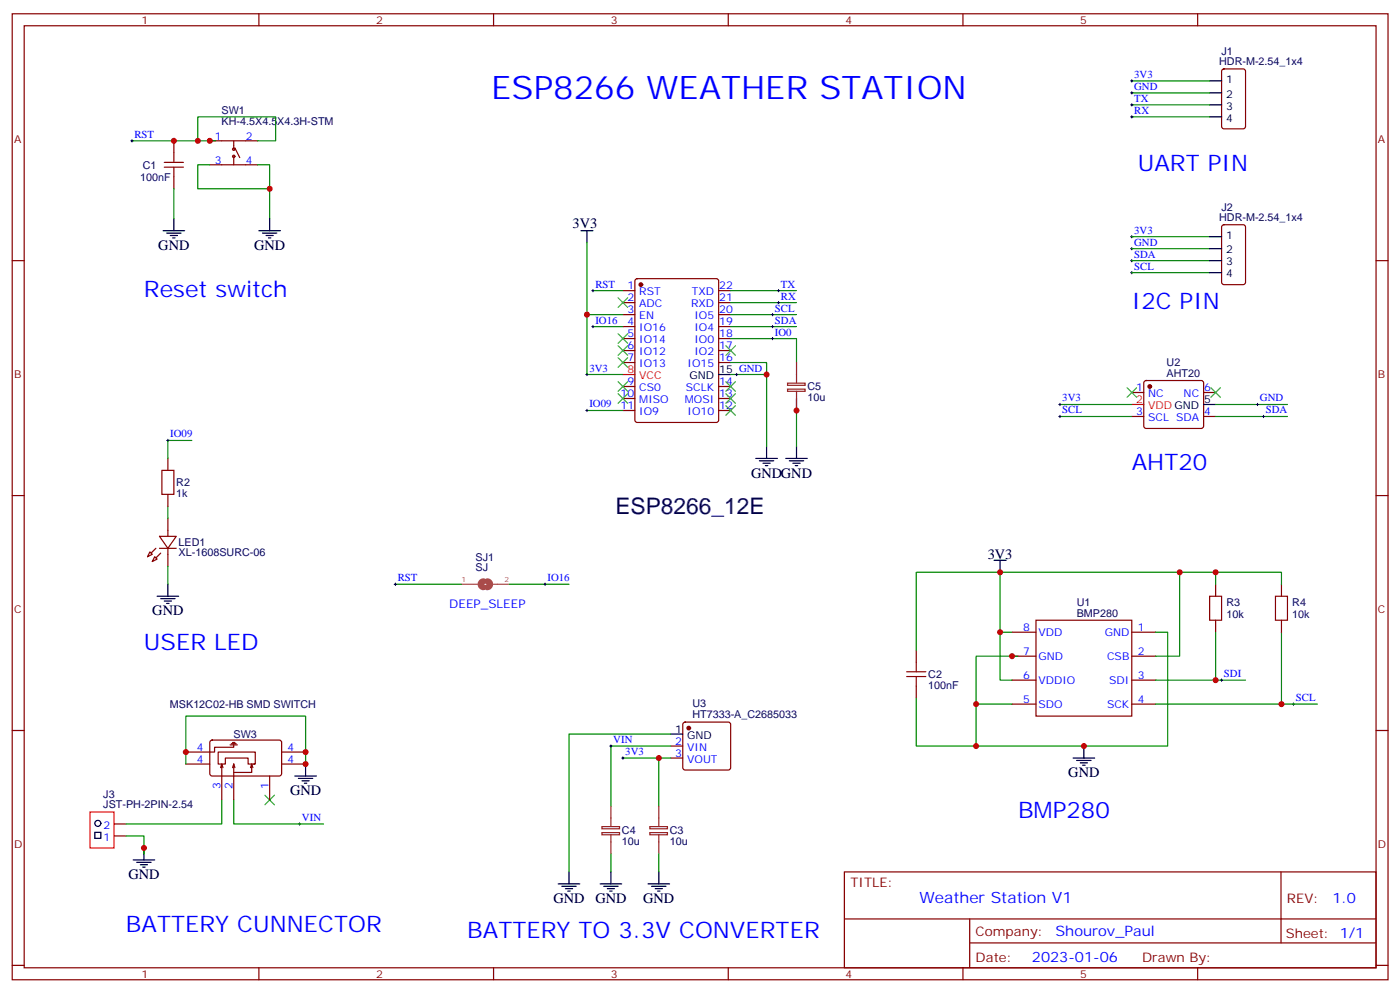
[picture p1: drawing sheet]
<svg xmlns="http://www.w3.org/2000/svg" width="412mm" height="292mm" viewBox="0 0 412 292" stroke-linecap="round" stroke-linejoin="round" font-family="sans-serif">
<g fill="none" stroke="#870000" stroke-width=".35">
<path d="M3.6 4.1h405.3v284.3h-405.3zM7.1 7.6h398.3v277.3h-398.3zM76.3 4.1v3.5M145.4 4.1v3.5M214.6 4.1v3.5M283.7 4.1v3.5M352.8 4.1v3.5M360.1 20.5l.5-.2h5.7l.6 .4 .1 16.5-.5 .7h-5.9l-.6-.4-.1-16.5zM51.2 41.5v3.5M51.2 52v3.6M61.8 41.5h14.1M61.8 48.5h14.1"/>
<path d="M68.9 41.5v2.4M68.9 46v2.5M69.2 43.6l1.4 2.8M3.6 76.7h3.5M360.1 66.4l.5-.3h5.7l.6 .5 .1 16.5-.5 .6-5.9 .1-.6-.5-.1-16.4zM405.4 76.7h3.5M183.5 85.5h3.5M183.5 89.1h3.5M183.5 92.6h3.5M183.5 96.1h3.5M183.5 99.7h3.5M187.3 82.2l.4-.2h23.3l.7 .5v41.1l-.4 .7-23.6 .1-.6-.5-.1-41.2z"/>
<path d="M211.7 85.5h3.6M211.7 89.1h3.6M211.7 92.6h3.6M211.7 96.1h3.6M211.7 99.7h3.6M183.5 103.2h3.5M183.5 106.7h3.5M183.5 113.8h3.5M183.5 117.3h3.5M211.7 103.2h3.6M211.7 106.7h3.6M211.7 113.8h3.6"/>
<path d="M211.7 117.3h3.6M333.4 115.5h3.6M337.2 112.2l.5-.2h16.2l.5 .2 .2 .5v12.7l-.2 .5-.5 .2h-16.2l-.5-.2-.2-.5v-12.7zM354.6 115.5h3.5M49.5 134.9v3.6M183.5 120.8h3.5M211.7 120.8h3.6M333.4 122.6h3.6M354.6 122.6h3.5M3.6 145.9h3.5M47 157.9h4.9l-2.4 3.5zM49.5 145.5v3.5"/>
<path d="M49.5 152.6v5.3M405.4 145.9h3.5M44.2 162.5l.7 .7-1.4 .7zM45.6 163.9l.7 .7-1.4 .7zM45.9 161.4l-1.4 1.4M47 161.4h4.9M47.3 162.8l-1.4 1.4M49.5 161.4v5.3M358.1 172v3.5M377.5 172v3.5M269.9 191.4v3.5M298.2 186.1h7"/>
<path d="M298.2 193.1h7M305.2 182.6h28.2v28.2h-28.2zM333.4 186.1h7.1M333.4 193.1h7.1M358.1 182.6v3.5M377.5 182.6v3.5M3.6 215h3.5M62 218l.5-.2 20 .1 .5 .6-.1 9.5-.6 .4h-20.1l-.4-.7v-9.2zM67.8 219.3h2.1M68.2 218.9h1.4M68.5 218.5h.7M68.9 219.3v.7h-5.7v1.4h-8.4"/>
<path d="M197.6 219.6h3.6M201.4 212.8l.5-.3h12.7l.5 .3 .2 .5v12.7l-.3 .5-.4 .2h-12.7l-.5-.3-.2-.4v-12.7zM269.9 202v3.5M298.2 200.2h7M298.2 207.3h7M333.4 200.2h7.1M333.4 207.3h7.1M405.4 215h3.5M54.8 224.9h7M64.3 221.4h10.9v3.5h-2.1v-1.8h-6.7v1.8h-2.1zM65 226l.3-1.1v10.6M65.3 224.9l.4 1.1"/>
<path d="M68.9 224.9v10.6M68.9 224.9l-.4 1.1M68.9 224.9l.3 1.1M73.8 226l.4-1.1v2.5h-5.3M74.2 224.9l.3 1.1M79.4 228.4v7.1M83 224.9h7M83 221.4h7M197.6 223.1h3.6M33.6 246.1h3.5M33.6 242.5h3.5M248.8 256.6h156.6v28.3h-156.6z"/>
<path d="M377.4 256.7v20.8M248.8 270.5h156.5M285.7 277.5h119.6M285.7 270.5v14.1M3.6 284.2h3.5M76.3 284.9v3.5M145.4 284.9v3.5M214.6 284.9v3.5M283.7 284.9v3.5M352.8 284.9v3.5M405.4 284.2h3.5"/>
<circle cx="68.9" cy="46" r=".35"/>
<circle cx="68.9" cy="43.9" r=".35"/>
</g>
<g fill="#870000" stroke="#870000" stroke-width=".35">
<circle cx="188.8" cy="83.8" r=".53"/>
<circle cx="338.7" cy="113.8" r=".53"/>
<circle cx="202.9" cy="214.3" r=".53"/>
</g>
<path d="M183.5 110.2h3.5M333.4 119.1h3.6M26.5 239h7.1v10.6h-7.1z" fill="none" stroke="#f00" stroke-width=".35"/>
<g fill="none" stroke="#000" stroke-width=".35">
<path d="M356.4 23.8h3.5M356.4 27.3h3.5M356.4 30.9h3.5M356.4 34.4h3.5M48 67.9h6.4M49.1 68.6h4.2M50.2 69.3h2.1M50.9 70h.7M51.2 64.4v3.5M76.3 67.9h6.3M77.3 68.6h4.3M78.4 69.3h2.1"/>
<path d="M79.1 70h.7M79.4 64.4v3.5M171.2 67.9h3.5M172.9 67.9v3.5M356.4 69.7h3.5M356.4 73.2h3.5M356.4 76.7h3.5M356.4 80.3h3.5M211.7 110.2h3.6M354.6 119.1h3.5M222.7 134.9h6.3M223.7 135.6h4.3"/>
<path d="M224.8 136.3h2.1M225.5 137.1h.7M225.8 131.4v3.5M231.5 134.9h6.3M232.6 135.6h4.2M233.6 136.3h2.1M234.3 137.1h.7M234.7 131.4v3.5M46.3 175.5h6.3M47.3 176.2h4.3M48.4 176.9h2.1M49.1 177.6h.7"/>
<path d="M49.5 172v3.5M292.9 164.9h3.5M294.6 164.9v3.6M197.6 216.1h3.6M319.3 219.6v3.5M86.9 228.4h6.3M87.9 229.1h4.2M89 229.8h2.1M89.7 230.5h.7M90 224.9v3.5M316.2 223.1h6.3M317.2 223.8h4.3"/>
<path d="M318.3 224.5h2.1M319 225.2h.7M27.9 245h1.8v1.8h-1.8zM39.2 253.1h6.4M40.3 253.8h4.2M41.3 254.5h2.2M42.1 255.2h.7M42.4 249.6v3.5M167.6 256.6v3.6M180 256.6v3.6M194.1 256.6v3.6M164.5 260.2h6.3"/>
<path d="M165.5 260.9h4.3M166.6 261.6h2.1M167.3 262.3h.7M176.8 260.2h6.4M177.9 260.9h4.2M178.9 261.6h2.1M179.6 262.3h.7M190.9 260.2h6.4M192 260.9h4.2M193 261.6h2.2M193.7 262.3h.8"/>
<circle cx="28.8" cy="242.4" r=".88"/>
</g>
<g fill="none" stroke="#008700" stroke-width=".35">
<path d="M333.4 23.8h23M333.4 27.3h23M333.4 30.9h23M333.4 34.4h23M38.9 41.5h24.7M51.2 55.6v8.8M58.3 41.5v-7.1h22.9v7.1h-5.3M61.8 48.5h-3.5v7.1h21.1M75.9 48.5h3.5v15.9M172.9 71.4v38.8h10.6M333.4 76.7h23M333.4 73.2h23"/>
<path d="M333.4 69.7h23M172.9 92.6h10.6M174.7 85.5h8.8M174.7 96.1h8.8M215.3 99.7h19.4v7M215.3 92.6h19.4M215.3 85.5h19.4M215.3 89.1h19.4M215.3 96.1h19.4M333.4 80.3h23M215.3 110.2h10.5v21.2M215.3 106.7h10.5v3.5"/>
<path d="M234.7 117.3v14.1M312.3 119.1h21.1M358.1 119.1h21.2M56.5 129.6h-7v5.3M172.9 120.8h10.6M312.3 122.6h21.1M358.1 122.6h21.2M49.5 149v3.6M49.5 166.7v5.3M116.5 172h19.4M150 172h17.6M294.6 168.5h-24.7v22.9"/>
<path d="M347.6 168.5h29.9v3.5M358.1 168.5v3.5M294.6 186.1v-17.6h53v24.6h-7.1M298.2 186.1h-3.6v14.1h3.6M299.9 193.1h-12.3v14.2h10.6M340.5 186.1h3.5v33.5h-56.4v-12.3M358.1 186.1v14.1M377.5 186.1v21.2h-37M197.6 216.1h-30v40.5M197.6 219.6h-17.6v17.6M269.9 205.5v14.1h17.7M340.5 200.2h26.5"/>
<path d="M377.5 207.3h10.6M54.8 224.9v-14.1h35.2v14.1M65.3 235.5v7h-28.2M68.9 235.5v7h26.4M183.5 223.1h14.1M194.1 223.1v14.1M37.1 246.1h5.3v5.3M180 251.4v5.2M194.1 251.4v5.2"/>
</g>
<g fill="none" stroke="#000" stroke-width=".29">
<path d="M333.1 23.8h.7M333.1 27.3h.7M333.1 30.9h.7M333.1 34.4h.7M333.4 23.5v.7M333.4 27v.7M333.4 30.5v.7M333.4 34v.7M38.5 41.5h.7M38.9 41.1v.7M333.1 76.7h.7M333.1 73.2h.7"/>
<path d="M333.1 69.7h.7M333.4 69.3v.7M333.4 72.8v.8M333.4 76.4v.7M333.4 79.9v.7M174.3 85.5h.7M174.3 96.1h.7M174.7 85.2v.7M174.7 95.8v.7M227.3 92.6h.7M227.3 96.1h.7M227.3 99.7h.7"/>
<path d="M227.6 92.3v.7M227.6 95.8v.7M227.6 99.3v.7M229 85.5h.7M229 89.1h.7M229.4 85.2v.7M229.4 88.7v.7M333.1 80.3h.7M172.6 110.2h.7M172.9 109.9v.7M216.7 110.2h.7M217 109.9v.7"/>
<path d="M311.9 119.1h.7M312.3 118.7v.7M370.1 119.1h.7M370.5 118.7v.7M49.1 129.6h.7M49.5 129.3v.7M172.6 120.8h.7M172.9 120.5v.7M311.9 122.6h.7M312.3 122.2v.7M371.9 122.6h.7M372.3 122.2v.7"/>
<path d="M116.1 172h.7M116.5 171.6v.7M160.2 172h.7M160.6 171.6v.7M359.9 199.8v.8M179.6 219.6h.7M180 219.3v.7M359.6 200.2h.7M380.7 207.3h.7M381.1 206.9v.7M183.2 223.1h.7M183.5 222.8v.7"/>
<path d="M87.9 242.5h.7M88.3 242.2v.7"/>
</g>
<path d="M48.4 49.2h5.6M48.4 47.8h5.6M51.2 45v2.8M51.2 49.2v2.8M47.7 138.5h3.5v7h-3.5zM356.4 175.5h3.5v7.1h-3.5zM375.8 175.5h3.5v7.1h-3.5zM267.1 199.1h5.7M267.1 197.7h5.7M269.9 194.9v2.8M269.9 199.1v2.9" fill="none" stroke="#a10000" stroke-width=".35"/>
<path d="M142.5 171.1a.88 .88 0 0 0-.9 .9 .88 .88 0 0 0 .9 .9M143.5 171.1a.88 .88 0 0 1 .9 .9 .88 .88 0 0 1-.9 .9" fill="none" stroke="#a64a4a" stroke-width="1.8"/>
<path d="M135.9 172h3.5M139.5 172h1.2M145.3 172h4.7" fill="none" stroke="#a64a4a" stroke-width=".35"/>
<g fill="none" stroke="#3c3" stroke-width=".35">
<path d="M182.1 98.2l2.8 2.9M182.1 87.7l2.8 2.8M184.9 98.2l-2.8 2.9M184.9 87.7l-2.8 2.8M182.1 115.9l2.8 2.8M182.1 105.3l2.8 2.8M182.1 101.8l2.8 2.8M182.1 112.4l2.8 2.8M184.9 115.9l-2.8 2.8M184.9 105.3l-2.8 2.8M184.9 101.8l-2.8 2.8M184.9 112.4l-2.8 2.8"/>
<path d="M213.9 119.4l2.8 2.8M213.9 115.9l2.8 2.8M213.9 112.4l2.8 2.8M213.9 101.8l2.8 2.8M216.7 119.4l-2.8 2.8M216.7 115.9l-2.8 2.8M216.7 112.4l-2.8 2.8M216.7 101.8l-2.8 2.8M332 114.1l2.9 2.8M334.9 114.1l-2.9 2.8M356.7 114.1l2.9 2.8M359.6 114.1l-2.9 2.8"/>
<path d="M78 234.1l2.9 2.8M80.9 234.1l-2.9 2.8"/>
</g>
<path d="M232 112.8h5.2v.6h-5.2zM232 114.5h5.2v.7h-5.2zM234.7 106.7v6M234.7 115.2v5.6M180 237.2v6M194.1 237.2v6M177.3 243.3h5.2v.6h-5.2zM177.3 245.1h5.2v.6h-5.2zM180 245.7v5.7M191.5 243.3h5.1v.6h-5.1zM191.5 245.1h5.1v.6h-5.1zM194.1 245.7v5.7" fill="none" stroke="#8c2424" stroke-width=".35"/>
<g fill="#c00">
<circle cx="225.8" cy="110.2" r=".88"/>
<circle cx="61.8" cy="41.5" r=".88"/>
<circle cx="51.2" cy="41.5" r=".88"/>
<circle cx="294.6" cy="186.1" r=".88"/>
<circle cx="298.2" cy="193.1" r=".88"/>
<circle cx="287.6" cy="207.3" r=".88"/>
<circle cx="319.3" cy="219.6" r=".88"/>
<circle cx="294.6" cy="168.5" r=".88"/>
<circle cx="287.6" cy="219.6" r=".88"/>
<circle cx="358.1" cy="200.2" r=".88"/>
<circle cx="377.5" cy="207.3" r=".88"/>
<circle cx="347.6" cy="168.5" r=".88"/>
<circle cx="358.1" cy="168.5" r=".88"/>
<circle cx="194.1" cy="223.1" r=".88"/>
<circle cx="172.9" cy="92.6" r=".88"/>
<circle cx="58.3" cy="41.5" r=".88"/>
<circle cx="79.4" cy="55.6" r=".88"/>
<circle cx="90" cy="224.9" r=".88"/>
<circle cx="90" cy="221.4" r=".88"/>
<circle cx="54.8" cy="221.4" r=".88"/>
<circle cx="42.4" cy="249.6" r=".88"/>
<circle cx="234.7" cy="120.8" r=".88"/>
</g>
<text font-size="9.5" fill="#00f" x="144.7" y="29.1">ESP8266 WEATHER STATION</text>
<g font-size="6.7" fill="#00f">
<text x="335.2" y="50.3">UART PIN</text>
<text x="42.4" y="87.3">Reset switch</text>
<text x="333.4" y="90.8">I2C PIN</text>
<text x="333.4" y="138.5">AHT20</text>
<text x="42.4" y="191.4">USER LED</text>
<text x="299.9" y="240.8">BMP280</text>
<text x="37.1" y="274.3">BATTERY CUNNECTOR</text>
<text x="137.7" y="276">BATTERY TO 3.3V CONVERTER</text>
</g>
<text font-size="6.7" fill="#000080" x="181.3" y="151.2">ESP8266_12E</text>
<text font-size="4.6" fill="#00f" x="270.9" y="265.7">Weather Station V1</text>
<g font-size="4.2">
<text x="168.7" y="67.2">3V3</text>
<text x="46.6" y="73.6">GND</text>
<text x="74.9" y="73.6">GND</text>
<text x="221.3" y="140.6">GNDGND</text>
<text x="291" y="164.6">3V3</text>
<text x="44.9" y="181.2">GND</text>
<text x="314.7" y="228.8">GND</text>
<text x="85.4" y="234.1">GND</text>
<text x="37.8" y="258.8">GND</text>
<text x="163.1" y="265.8">GND</text>
<text x="175.4" y="265.8">GND</text>
<text x="189.5" y="265.8">GND</text>
</g>
<g font-size="4.2" fill="#00f">
<text x="392.6" y="265.9">1.0</text>
<text x="311" y="275.5">Shourov_Paul</text>
<text x="304" y="283.3">2023-01-06</text>
</g>
<g font-size="3.9" fill="#800">
<text x="250.5" y="261.2">TITLE:</text>
<text x="379.2" y="265.9">REV:</text>
<text x="287.5" y="275.4">Company:</text>
<text x="378.8" y="276">Sheet: 1/1</text>
<text x="287.5" y="283.1">Date:</text>
<text x="336.5" y="283.2">Drawn By:</text>
</g>
<text font-size="3.5" fill="#00f" x="132.4" y="179">DEEP_SLEEP</text>
<g font-size="3.2" fill="#800">
<text x="41.7" y="7.1">1</text>
<text x="110.8" y="7.1">2</text>
<text x="180" y="7.1">3</text>
<text x="249.1" y="7.1">4</text>
<text x="318.3" y="7.1">5</text>
<text x="4.1" y="42.2">A</text>
<text x="405.9" y="42.2">A</text>
<text x="4.1" y="111.3">B</text>
<text x="405.9" y="111.3">B</text>
<text x="4.1" y="180.4">C</text>
<text x="405.9" y="180.4">C</text>
<text x="4.1" y="249.6">D</text>
<text x="405.9" y="249.6">D</text>
<text x="41.7" y="287.9">1</text>
<text x="110.8" y="287.9">2</text>
<text x="180" y="287.9">3</text>
<text x="249.1" y="287.9">4</text>
<text x="318.3" y="287.9">5</text>
</g>
<g font-size="3.2" fill="#000080">
<text x="359.8" y="16.1">J1</text>
<text x="359.2" y="19.2">HDR-M-2.54_1x4</text>
<text x="65.3" y="33.5">SW1</text>
<text x="65.3" y="36.7">KH-4.5X4.5X4.3H-STM</text>
<text x="41.3" y="53.1">100nF</text>
<text x="42.1" y="49.6">C1</text>
<text x="359.2" y="65.1">HDR-M-2.54_1x4</text>
<text x="359.8" y="62">J2</text>
<text x="343.7" y="107.8">U2</text>
<text x="343.7" y="110.9">AHT20</text>
<text x="237.9" y="118.1">10u</text>
<text x="237.9" y="114.9">C5</text>
<text x="51.9" y="143.1">R2</text>
<text x="51.9" y="146.3">1k</text>
<text x="52.6" y="160.8">LED1</text>
<text x="52.6" y="163.7">XL-1608SURC-06</text>
<text x="140.1" y="165">SJ1</text>
<text x="140.1" y="168.1">SJ</text>
<text x="317.2" y="178.3">U1</text>
<text x="361.3" y="178.4">R3</text>
<text x="380.7" y="178.4">R4</text>
<text x="317.2" y="181.5">BMP280</text>
<text x="361.3" y="182">10k</text>
<text x="380.7" y="182">10k</text>
<text x="273.5" y="202.8">100nF</text>
<text x="273.5" y="199.6">C2</text>
<text x="50.1" y="208.4">MSK12C02-HB SMD SWITCH</text>
<text x="204" y="208.2">U3</text>
<text x="204" y="211.4">HT7333-A_C2685033</text>
<text x="68.8" y="217.3">SW3</text>
<text x="30.4" y="237.9">JST-PH-2PIN-2.54</text>
<text x="30.4" y="234.8">J3</text>
<text x="183.2" y="245.4">C4</text>
<text x="197.3" y="245.4">C3</text>
<text x="183.2" y="248.6">10u</text>
<text x="197.3" y="248.6">10u</text>
</g>
<g font-size="3.2" fill="#00f">
<text x="334.2" y="22.9">3V3</text>
<text x="334.2" y="26.5">GND</text>
<text x="334.2" y="30">TX</text>
<text x="334.2" y="33.5">RX</text>
<text x="39.6" y="40.6">RST</text>
<text x="63.3" y="41.1">1</text>
<text x="72.4" y="41.1">2</text>
<text x="63.3" y="48.2">3</text>
<text x="72.4" y="48.2">4</text>
<text x="334.2" y="68.8">3V3</text>
<text x="334.2" y="75.8">SDA</text>
<text x="334.2" y="72.3">GND</text>
<text x="334.2" y="79.4">SCL</text>
<text x="175.4" y="84.7">RST</text>
<text x="184.9" y="85.2">1</text>
<text x="184.9" y="88.7">2</text>
<text x="188.3" y="87">RST</text>
<text x="203.9" y="87">TXD</text>
<text x="211.9" y="88.7">21</text>
<text x="211.9" y="85.2">22</text>
<text x="230.1" y="84.7">TX</text>
<text x="230.1" y="88.2">RX</text>
<text x="175.4" y="95.2">IO16</text>
<text x="184.9" y="92.3">3</text>
<text x="184.9" y="95.8">4</text>
<text x="188.3" y="90.5">ADC</text>
<text x="188.3" y="94">EN</text>
<text x="203.6" y="90.5">RXD</text>
<text x="204.6" y="94">IO5</text>
<text x="211.9" y="95.8">19</text>
<text x="211.9" y="92.3">20</text>
<text x="228.3" y="91.7">SCL</text>
<text x="228.3" y="95.2">SDA</text>
<text x="184.9" y="99.3">5</text>
<text x="188.3" y="97.5">IO16</text>
<text x="188.3" y="101.1">IO14</text>
<text x="204.6" y="101.1">IO0</text>
<text x="204.6" y="97.5">IO4</text>
<text x="211.9" y="99.3">18</text>
<text x="228.3" y="98.8">IO0</text>
<text x="184.9" y="102.8">6</text>
<text x="184.9" y="106.4">7</text>
<text x="188.3" y="104.6">IO12</text>
<text x="204.6" y="104.6">IO2</text>
<text x="211.9" y="106.4">16</text>
<text x="211.9" y="102.8">17</text>
<text x="173.6" y="109.4">3V3</text>
<text x="184.9" y="113.4">9</text>
<text x="188.3" y="108.1">IO13</text>
<text x="202.6" y="108.1">IO15</text>
<text x="211.9" y="113.4">14</text>
<text x="173.6" y="119.9">IO09</text>
<text x="182.8" y="116.9">10</text>
<text x="188.3" y="115.2">CS0</text>
<text x="188.3" y="118.7">MISO</text>
<text x="201.8" y="118.7">MOSI</text>
<text x="202.1" y="115.2">SCLK</text>
<text x="211.9" y="116.9">13</text>
<text x="313" y="118.2">3V3</text>
<text x="334.8" y="115.2">1</text>
<text x="338.3" y="116.9">NC</text>
<text x="348.7" y="116.9">NC</text>
<text x="354.8" y="115.2">6</text>
<text x="371.2" y="118.2">GND</text>
<text x="182.8" y="120.5">11</text>
<text x="188.3" y="122.2">IO9</text>
<text x="202.6" y="122.2">IO10</text>
<text x="211.9" y="120.5">12</text>
<text x="313" y="121.7">SCL</text>
<text x="334.8" y="122.2">3</text>
<text x="338.3" y="124">SCL SDA</text>
<text x="354.8" y="122.2">4</text>
<text x="373" y="121.7">SDA</text>
<text x="50.2" y="128.8">IO09</text>
<text x="117.2" y="171.1">RST</text>
<text x="161.3" y="171.1">IO16</text>
<text x="301.4" y="185.7">8</text>
<text x="335.2" y="185.7">1</text>
<text x="305.9" y="187.1">VDD</text>
<text x="325.5" y="187.1">GND</text>
<text x="301.4" y="192.8">7</text>
<text x="305.9" y="194.2">GND</text>
<text x="326.2" y="194.2">CSB</text>
<text x="335.2" y="192.8">2</text>
<text x="301.4" y="199.8">6</text>
<text x="305.9" y="201.3">VDDIO</text>
<text x="326.8" y="201.3">SDI</text>
<text x="335.2" y="199.8">3</text>
<text x="360.6" y="199.3">SDI</text>
<text x="301.4" y="206.9">5</text>
<text x="305.9" y="208.3">SDO</text>
<text x="326.2" y="208.3">SCK</text>
<text x="335.2" y="206.9">4</text>
<text x="381.8" y="206.4">SCL</text>
<text x="58" y="221">4</text>
<text x="84.7" y="221">4</text>
<text x="180.7" y="218.7">VIN</text>
<text x="199" y="219.3">2</text>
<text x="202.5" y="221">VIN</text>
<text x="58" y="224.5">4</text>
<text x="84.7" y="224.5">4</text>
<text x="184.2" y="222.3">3V3</text>
<text x="199" y="222.8">3</text>
<text x="202.5" y="224.5">VOUT</text>
<text x="65" y="232.2" transform="rotate(-90 65 232.2)">3</text>
<text x="68.5" y="232.2" transform="rotate(-90 68.5 232.2)">2</text>
<text x="79.1" y="232.2" transform="rotate(-90 79.1 232.2)">1</text>
<text x="30.5" y="243.9">2</text>
<text x="89" y="241.7">VIN</text>
<text x="30.5" y="247.5">1</text>
</g>
<g font-size="3.2">
<text x="361.2" y="24.5">1</text>
<text x="361.2" y="28.8">2</text>
<text x="361.2" y="32.3">3</text>
<text x="361.2" y="35.8">4</text>
<text x="361.2" y="70.4">1</text>
<text x="361.2" y="74.6">2</text>
<text x="361.2" y="78.1">3</text>
<text x="361.2" y="81.7">4</text>
<text x="203.2" y="111.7">GND</text>
<text x="211.9" y="109.9">15 GND</text>
<text x="354.8" y="118.7">5</text>
<text x="199" y="215.7">1</text>
<text x="202.5" y="217.5">GND</text>
</g>
<g font-size="3.2" fill="#f00">
<text x="184.9" y="109.9">8</text>
<text x="188.3" y="111.7">VCC</text>
<text x="334.8" y="118.7">2</text>
<text x="338.3" y="120.5">VDD GND</text>
</g>
<g font-size="2.1" fill="#a54b4b">
<text x="136" y="171.3">1</text>
<text x="148.7" y="171.3">2</text>
</g>
</svg>
